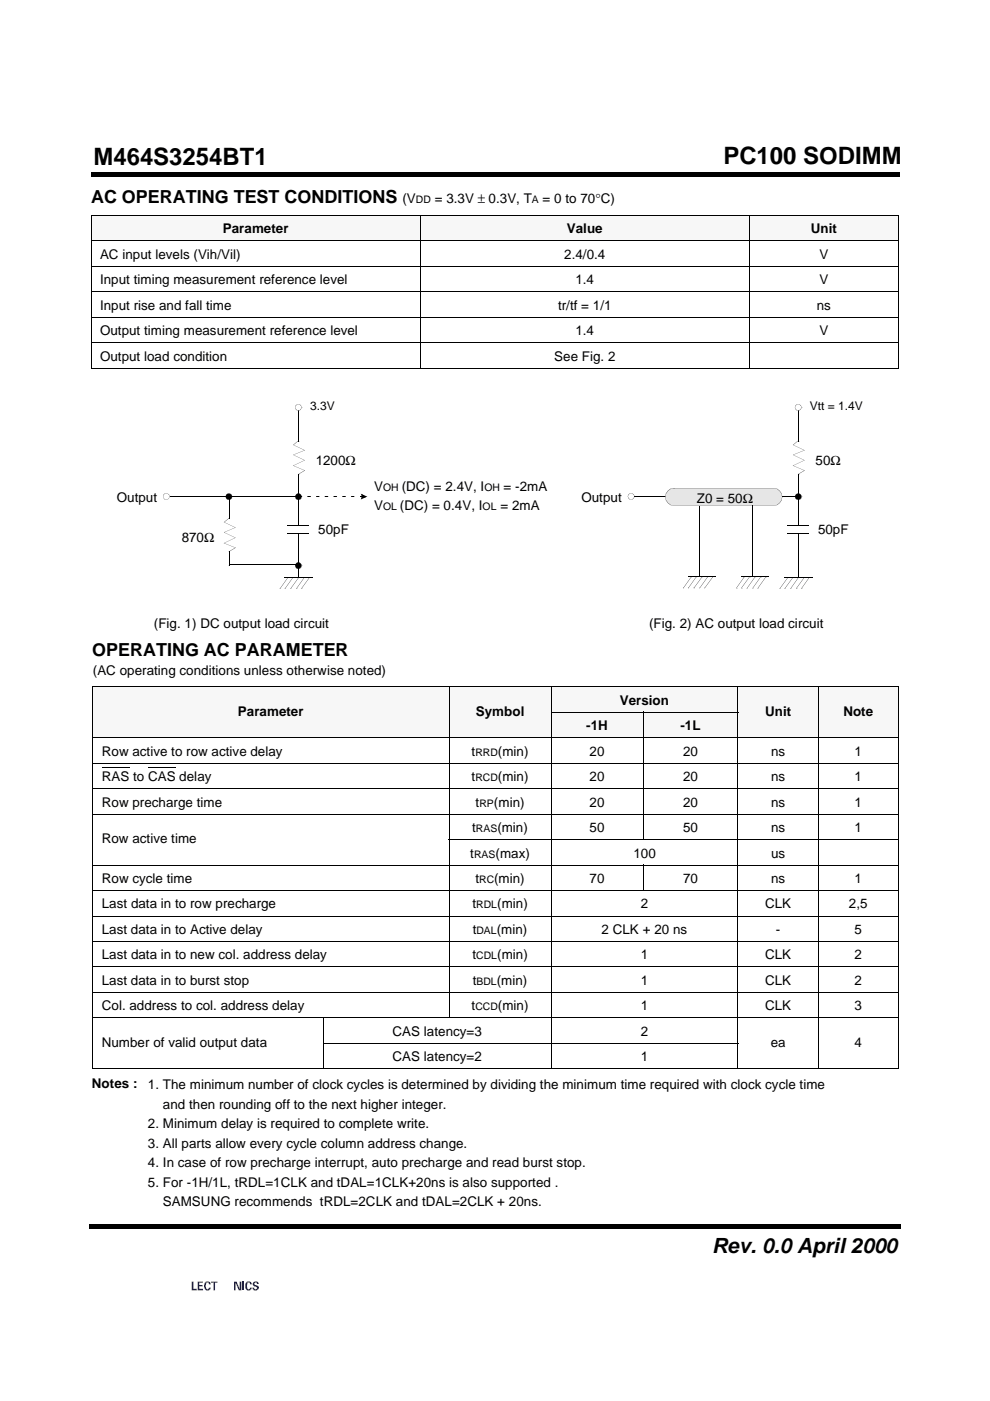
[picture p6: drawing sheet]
<svg xmlns="http://www.w3.org/2000/svg" width="210mm" height="297mm" viewBox="0 0 210 297" stroke-linecap="round" stroke-linejoin="round" font-family="sans-serif">
<path d="M19.4 36.6h.5v.9h-.5zM19.9 36.6h170.4v.9h-170.4zM190.3 36.6h.5v.9h-.5zM19 259.6h.5v.9h-.5zM19.5 259.6h171v.9h-171zM190.5 259.6h.5v.9h-.5z" fill="#000"/>
<g fill="#fff">
<path d="M105.2 40.5v216z"/>
<path d="M19.2 262.4h35.5v11.2h-35.5z"/>
</g>
<g fill="#00f">
<path d="M40.6 271.7h.4v1.5h.7v.4h-1.1z" fill-rule="evenodd"/>
<path d="M41.9 271.7h1.1v.3h-.8v.4h.8v.3h-.8v.5h.9v.4h-1.2z" fill-rule="evenodd"/>
<path d="M43.4 271.9l.2-.2h.6l.4 .3 .1 .3h-.4l-.1-.3-.3-.1-.3 .5 .1 .8 .4 .1 .2-.3h.4a.72 .72 0 0 1-.8 .6 .72 .72 0 0 1-.6-.8z" fill-rule="evenodd"/>
<path d="M44.7 271.7h1.4v.3h-.5v1.6h-.3v-1.6h-.6z" fill-rule="evenodd"/>
<path d="M49.6 271.7h.6l.6 1.5v-1.5h.4v1.9h-.6l-.6-1.6v1.6h-.4z" fill-rule="evenodd"/>
<path d="M52.2 271.9l.3-.2h.5l.4 .4v.2h-.4a.34 .34 0 0 0-.4-.3 .34 .34 0 0 0-.2 .4v.2a.48 .48 0 0 0 0 .5 .48 .48 0 0 0 .5 .1l.1-.2h.4a.7 .7 0 0 1-.8 .6 .7 .7 0 0 1-.6-.8z" fill-rule="evenodd"/>
<path d="M53.8 271.8l.7-.1 .2 .1 .1 .4h-.3l-.1-.3-.4 .1a.34 .34 0 0 0 0 .4 .34 .34 0 0 0 .4 .1l.2 .1a.65 .65 0 0 1-.1 1 .65 .65 0 0 1-1-.4v-.2h.4v.2l.2 .1 .3-.1a.52 .52 0 0 0-.6-.5 .54 .54 0 0 1 0-.9z" fill-rule="evenodd"/>
</g>
<path d="M51.4 271.7h.4v1.9h-.4z" fill="#00f"/>
<g fill="#fff">
<path d="M19.6 40.4h171.2v.4h-171.2z"/>
<path d="M190.5 40.6h.3v216.1h-.3z"/>
<path d="M19.4 256.3h171.3v.4h-171.3z"/>
<path d="M19.4 40.4h.4v216.1h-.4z"/>
<path d="M105.2 40.6v215.9z"/>
</g>
<g fill="#000">
<path d="M62.2 94.3l1-.8zM63.2 93.4l.1 .1zM62.1 94.3l2.5 1.2zM36 105.1l.1 .1zM62.9 105.1v.1zM63.2 100.5l.1 .1zM62.2 96.4l2.5-.9-2.5 .9 2.4 1.2-2.4 1.1 2.5 1.1-1.4 .8 1.3-.9-2.5-1 2.5-1.1zM63.7 105.2l.1 .1zM63.7 105.2l.3 .1zM62.8 104.8a.64 .64 0 0 1 .7-.2 .64 .64 0 0 1 .4 .7v-.2a.65 .65 0 0 0-.9-.4l-.3 .4a.64 .64 0 0 0 .3 .8 .69 .69 0 0 0 1-.6 .69 .69 0 0 1-1 .7 .69 .69 0 0 1-.2-1.2zM64 105.2l.1 .1zM76.3 105.2l.1 .1z"/>
<path d="M76.3 105.2l.3 .1zM76.6 105.2l.3 .1zM76.7 105.2h.3v.4l-.4-.1zM76.6 105.2l.1 .1zM76.5 104.7l1.4 .6-1.4 .6 .1-.4 .8-.4 .1 .3-.7-.3 .1-.3 .1 .4-.3 .1z"/>
</g>
<path d="M63.3 86.9v6.8M36 105.2h26.9M63.3 100.6v4.6M65.2 105.3h.6M67.1 105.3h.5M68.9 105.3h.6M70.8 105.3h.6M72.6 105.3h.6M74.5 105.3h.6" fill="none" stroke="#000" stroke-width=".21"/>
<g fill="#000">
<path d="M76.8 105l.6 .3-.6 .3z" fill-rule="evenodd"/>
<circle cx="63.3" cy="105.3" r=".67"/>
</g>
<circle cx="63.3" cy="86.4" r=".66" fill="#fff"/>
<g fill="#000">
<path d="M62.8 85.9l.4-.2 .6 .2 .2 .4-.2-.2a.64 .64 0 0 0-.8-.3l-.3 .3a.68 .68 0 0 0 .3 .9 .78 .78 0 0 0 1-.7 .69 .69 0 0 1-1 .7 .69 .69 0 0 1-.2-1.1zM47.5 110.7l1.1-.8zM48.5 119.7l.1 .1zM48.6 116.9v.1zM47.5 112.8l2.5-.9-2.5 .9 2.4 1.2-2.4 1.1 2.5 1-1.4 .9 1.3-.9-2.5-.9 2.5-1.2zM48.6 109.8v.1zM48 104.8a.67 .67 0 0 1 .8-.1 .67 .67 0 0 1 .4 .6l-.1-.2a.72 .72 0 0 0-.8-.4l-.3 .3a.67 .67 0 0 0 .3 .9 .73 .73 0 0 0 .9-.6 .69 .69 0 0 1-.9 .6 .69 .69 0 0 1-.3-1.1zM47.5 110.7l2.4 1.2zM61 111.4l.1 .1zM61 113.1l.1 .1zM63.1 119.7l.1 .1zM62.8 119.5a.65 .65 0 0 1 .7-.2 .65 .65 0 0 1 .4 .6v-.2a.68 .68 0 0 0-.9-.4l-.3 .4a.72 .72 0 0 0 .3 .9 .78 .78 0 0 0 1-.7 .69 .69 0 0 1-1 .7 .69 .69 0 0 1-.2-1.1z"/>
<path d="M65.4 111.4l.1 .1zM65.4 113.1l.1 .1zM60.4 122.3l.1 .1zM61 122.5l-1.6 2.3zM62.1 122.5l-1.6 2.3zM63.3 122.5l-1.7 2.3zM64.5 122.5l-1.6 2.3zM65.6 122.5l-1.7 2.3zM66.3 122.3v.1z"/>
</g>
<g fill="#000">
<circle cx="48.5" cy="105.3" r=".67"/>
<circle cx="63.3" cy="119.9" r=".67"/>
</g>
<path d="M48.5 119.8h14.6M48.6 105.4v4.6M48.6 116.9v3.1M61 111.4h4.4M61 113.1h4.4M63.2 113.2v9.2M63.3 105.3v6.1M60.4 122.4h5.9" fill="none" stroke="#000" stroke-width=".21"/>
<circle cx="35.2" cy="105.3" r=".67" fill="#fff"/>
<path d="M168.1 94.3l1.1-.8zM169.2 93.4v.1zM168.1 94.3l2.5 1.2zM34.8 104.8a.66 .66 0 0 1 .7-.2 .66 .66 0 0 1 .4 .6v-.2a.72 .72 0 0 0-.9-.3l-.3 .3a.72 .72 0 0 0 .3 .9 .68 .68 0 0 0 .9-.7 .68 .68 0 0 1-.9 .7 .68 .68 0 0 1-.2-1.1zM134.2 105.1l.1 .1zM168.8 105.1l.1 .1zM169.2 100.5l.1 .1zM168.1 96.4l2.5-.9-2.5 .9 2.5 1.2-2.5 1.1 2.5 1.1-1.4 .8 1.4-.9-2.5-1 2.5-1.1zM168.8 104.8a.67 .67 0 0 1 .7-.1 .67 .67 0 0 1 .4 .6v-.2a.68 .68 0 0 0-.9-.4l-.3 .4a.62 .62 0 0 0 .3 .8 .73 .73 0 0 0 1-.6 .69 .69 0 0 1-1 .6 .69 .69 0 0 1-.2-1.1z" fill="#000"/>
<path d="M169.3 86.9v6.8M134.2 105.2h34.6M169.3 100.6v4.6" fill="none" stroke="#000" stroke-width=".21"/>
<circle cx="169.3" cy="105.3" r=".67" fill="#000"/>
<circle cx="169.2" cy="86.4" r=".66" fill="#fff"/>
<path d="M168.7 85.9l.5-.2 .5 .2 .2 .4-.1-.2a.72 .72 0 0 0-.8-.3l-.3 .3a.72 .72 0 0 0 .3 .9 .78 .78 0 0 0 .9-.7 .69 .69 0 0 1-.9 .7 .69 .69 0 0 1-.3-1.1zM167 111.4l.1 .1zM167 113.1l.1 .1zM171.4 111.4l.1 .1zM171.4 113.1l.1 .1zM166.3 122.3l.1 .1zM167 122.5l-1.6 2.3zM168.1 122.5l-1.7 2.3zM169.2 122.5l-1.6 2.3zM170.5 122.5l-1.7 2.3zM171.5 122.5l-1.6 2.3zM172.2 122.3l.1 .1z" fill="#000"/>
<path d="M167 111.4h4.4M167 113.1h4.4M169.2 105.3v6.1M169.2 113.2v9.2M166.3 122.4h5.9" fill="none" stroke="#000" stroke-width=".21"/>
<circle cx="133.8" cy="105.2" r=".66" fill="#fff"/>
<path d="M133.3 104.8l.5-.3 .5 .3 .2 .4-.1-.2a.72 .72 0 0 0-.9-.3l-.3 .3a.72 .72 0 0 0 .4 .9h-.1a.78 .78 0 0 0 1-.7 .69 .69 0 0 1-1 .7 .69 .69 0 0 1-.2-1.1z" fill="#000"/>
<path d="M141.6 104l.6-.4 .7-.1h21.1a1.84 1.84 0 0 1 1.8 1.8 1.84 1.84 0 0 1-1.8 1.9h-21.1a1.82 1.82 0 0 1-1.7-1.2 1.82 1.82 0 0 1 .4-2z" fill-rule="evenodd" fill="#e6e6e6"/>
<g fill="#000">
<path d="M141.6 104l.6-.4 .7-.1-.7 .2-1 .9a1.88 1.88 0 0 0 1 2.4l.7 .2h21.1a1.87 1.87 0 0 0 1.7-2.6l-1-.9-.7-.2h-21.1h21.1a1.86 1.86 0 0 1 1.9 1.9 1.86 1.86 0 0 1-1.9 1.8h-21.1a1.85 1.85 0 0 1-1.7-1.1 1.85 1.85 0 0 1 .4-2.1zM145.9 122.2l.1 .1zM146.5 122.3l-1.6 2.4zM147.6 122.3l-1.6 2.4zM148.8 122.3l-1.6 2.4zM150 122.3l-1.6 2.4zM151.1 122.3l-1.7 2.4zM151.7 122.2l.1 .1zM157.1 122.2l.1 .1zM157.7 122.4l-1.6 2.3zM158.8 122.4l-1.6 2.3zM160 122.4l-1.6 2.3z"/>
<path d="M161.2 122.4l-1.6 2.3zM162.3 122.4l-1.6 2.3zM163 122.2l.1 .1z"/>
</g>
<path d="M148.4 107.3v15M159.6 107.3v15M145.9 122.2h5.8M157.1 122.3h5.9" fill="none" stroke="#000" stroke-width=".21"/>
<g fill="#f7f7f7">
<path d="M19.4 45.7h69.6v5.3h-69.6z"/>
<path d="M89.2 45.7h69.6v5.3h-69.6z"/>
<path d="M159 45.7h31.4v5.3h-31.4z"/>
</g>
<path d="M19.3 45.7h171.2M19.3 51h171.2M19.3 56.5h171.2M19.3 45.7v32.3M89.1 45.6v32.5M158.9 45.6v32.5M190.5 45.7v32.3M19.3 61.9h171.2M19.3 67.3h171.2M19.3 72.7h171.2M19.3 78h171.2" fill="none" stroke="#000" stroke-width=".21"/>
<g fill="#f7f7f7">
<path d="M19.7 145.7h75.5v10.6h-75.5z"/>
<path d="M95.3 145.7h21.5v10.6h-21.5z"/>
<path d="M116.9 145.7h39.5v5.2h-39.5z"/>
<path d="M156.5 145.7h16.9v10.6h-16.9z"/>
<path d="M173.6 145.7h16.8v10.6h-16.8z"/>
<path d="M116.9 151.1h19.4v5.2h-19.4z"/>
<path d="M136.4 151.1h20v5.2h-20z"/>
</g>
<g fill="none" stroke="#000" stroke-width=".21">
<path d="M19.6 145.6h171M19.6 156.4h171M19.7 145.7v80.8M95.3 145.5v70.4M116.8 151h39.7M116.8 145.5v81.2M136.4 150.9v27.2M156.5 145.5v81.2M173.5 145.5v81.2M190.5 145.7v80.8M19.6 161.8h171M19.6 167.2h171"/>
<path d="M19.6 172.6h171M21.6 162.8h5.8M31.4 162.8h5.9M95.2 178h95.4M19.6 183.4h171M19.6 188.8h171M19.6 194.2h171M19.6 199.6h171M136.4 183.3v5.6M19.6 205h171M19.6 210.4h171M19.6 215.8h171"/>
<path d="M68.6 215.7v11M19.6 226.6h171M68.5 221.2h88"/>
</g>
<g font-size="5.1">
<text x="19.8" y="35">M464S3254BT1</text>
<text x="153.4" y="34.9">PC100 SODIMM</text>
</g>
<text font-size="4.4" x="151" y="265.6">Rev. 0.0 April 2000</text>
<g font-size="3.8">
<text x="19.3" y="43.1">AC OPERATING TEST CONDITIONS</text>
<text x="19.6" y="139.1">OPERATING AC PARAMETER</text>
</g>
<g font-size="2.8">
<text x="85.3" y="43.1">(V</text>
<text x="92.2" y="43.1">= 3.3V ± 0.3V, T</text>
<text x="115" y="43.1">= 0 to 70°C)</text>
<text x="47.2" y="49.5">Parameter</text>
<text x="120.2" y="49.5">Value</text>
<text x="171.9" y="49.5">Unit</text>
<text x="21.2" y="54.8">AC input levels (Vih/Vil)</text>
<text x="119.6" y="54.8">2.4/0.4</text>
<text x="173.7" y="54.8">V</text>
<text x="21.2" y="60.3">Input timing measurement reference level</text>
<text x="21.2" y="65.7">Input rise and fall time</text>
<text x="118.3" y="65.7">tr/tf = 1/1</text>
<text x="122" y="60.3">1.4</text>
<text x="173.2" y="65.7">ns</text>
<text x="173.7" y="60.3">V</text>
<text x="21.2" y="71.1">Output timing measurement reference level</text>
<text x="122" y="71.1">1.4</text>
<text x="173.7" y="71.1">V</text>
<text x="21.2" y="76.5">Output load condition</text>
<text x="117.5" y="76.5">See Fig. 2</text>
<text x="66.9" y="98.5">1200Ω</text>
<text x="172.9" y="98.5">50Ω</text>
<text x="24.8" y="106.4">Output</text>
<text x="79.3" y="104.1">V</text>
<text x="85.2" y="104.1">(DC) = 2.4V, I</text>
<text x="106.8" y="104.1">= -2mA</text>
<text x="123.3" y="106.4">Output</text>
<text x="147.7" y="106.6">Z0 = 50Ω</text>
<text x="67.5" y="113.2">50pF</text>
<text x="79.3" y="108.1">V</text>
<text x="84.8" y="108.1">(DC) = 0.4V, I</text>
<text x="106.1" y="108.1">= 2mA</text>
<text x="173.4" y="113.2">50pF</text>
<text x="38.5" y="115">870Ω</text>
<text x="32.6" y="133.1">(Fig. 1) DC output load circuit</text>
<text x="137.6" y="133.1">(Fig. 2) AC output load circuit</text>
<text x="19.7" y="143.1">(AC operating conditions unless otherwise noted)</text>
<text x="131.4" y="149.4">Version</text>
<text x="50.5" y="151.8">Parameter</text>
<text x="100.9" y="151.8">Symbol</text>
<text x="124.3" y="154.8">-1H</text>
<text x="144.3" y="154.8">-1L</text>
<text x="162.2" y="151.8">Unit</text>
<text x="178.8" y="151.8">Note</text>
<text x="21.6" y="160.2">Row active to row active delay</text>
<text x="100" y="160.2">t</text>
<text x="105.6" y="160.2">(min)</text>
<text x="125" y="160.2">20</text>
<text x="144.8" y="160.2">20</text>
<text x="163.5" y="160.2">ns</text>
<text x="181.2" y="160.2">1</text>
<text x="21.6" y="165.6">RAS to CAS delay</text>
<text x="100" y="165.6">t</text>
<text x="105.6" y="165.6">(min)</text>
<text x="125" y="165.6">20</text>
<text x="144.8" y="165.6">20</text>
<text x="163.5" y="165.6">ns</text>
<text x="181.2" y="165.6">1</text>
<text x="21.6" y="171">Row precharge time</text>
<text x="100.8" y="171">t</text>
<text x="104.7" y="171">(min)</text>
<text x="125" y="171">20</text>
<text x="144.8" y="171">20</text>
<text x="163.5" y="171">ns</text>
<text x="181.2" y="171">1</text>
<text x="21.6" y="178.8">Row active time</text>
<text x="100.1" y="176.4">t</text>
<text x="105.5" y="176.4">(min)</text>
<text x="125" y="176.4">50</text>
<text x="144.8" y="176.4">50</text>
<text x="163.5" y="176.4">ns</text>
<text x="181.2" y="176.4">1</text>
<text x="99.7" y="181.8">t</text>
<text x="105.1" y="181.8">(max)</text>
<text x="134.3" y="181.8">100</text>
<text x="163.5" y="181.8">us</text>
<text x="21.6" y="187.2">Row cycle time</text>
<text x="100.8" y="187.2">t</text>
<text x="104.8" y="187.2">(min)</text>
<text x="125" y="187.2">70</text>
<text x="144.8" y="187.2">70</text>
<text x="163.5" y="187.2">ns</text>
<text x="181.2" y="187.2">1</text>
<text x="21.6" y="192.6">Last data in to row precharge</text>
<text x="100.2" y="192.6">t</text>
<text x="105.4" y="192.6">(min)</text>
<text x="135.8" y="192.6">2</text>
<text x="162.2" y="192.6">CLK</text>
<text x="180" y="192.6">2,5</text>
<text x="21.6" y="198">Last data in to Active delay</text>
<text x="21.6" y="203.4">Last data in to new col. address delay</text>
<text x="100.2" y="203.4">t</text>
<text x="100.2" y="198">t</text>
<text x="105.3" y="198">(min)</text>
<text x="105.4" y="203.4">(min)</text>
<text x="127.6" y="198">2 CLK + 20 ns</text>
<text x="135.8" y="203.4">1</text>
<text x="162.2" y="203.4">CLK</text>
<text x="164.5" y="198">-</text>
<text x="181.2" y="198">5</text>
<text x="181.2" y="203.4">2</text>
<text x="21.6" y="208.8">Last data in to burst stop</text>
<text x="100.2" y="208.8">t</text>
<text x="105.3" y="208.8">(min)</text>
<text x="135.8" y="208.8">1</text>
<text x="162.2" y="208.8">CLK</text>
<text x="181.2" y="208.8">2</text>
<text x="21.6" y="214.2">Col. address to col. address delay</text>
<text x="100" y="214.2">t</text>
<text x="105.6" y="214.2">(min)</text>
<text x="135.8" y="214.2">1</text>
<text x="162.2" y="214.2">CLK</text>
<text x="181.2" y="214.2">3</text>
<text x="21.6" y="222">Number of valid output data</text>
<text x="83.2" y="219.6">CAS latency=3</text>
<text x="135.8" y="219.6">2</text>
<text x="163.4" y="222">ea</text>
<text x="181.2" y="222">4</text>
<text x="83.2" y="225">CAS latency=2</text>
<text x="135.8" y="225">1</text>
<text x="19.5" y="230.7">Notes :</text>
<text x="31.4" y="230.9">1. The minimum number of clock cycles is determined by dividing the minimum time required with clock cycle time</text>
<text x="31.4" y="239.2">2. Minimum delay is required to complete write.</text>
<text x="34.5" y="235.1">and then rounding off to the next higher integer.</text>
<text x="31.4" y="243.3">3. All parts allow every cycle column address change.</text>
<text x="31.4" y="247.4">4. In case of row precharge interrupt, auto precharge and read burst stop.</text>
<text x="31.4" y="251.6">5. For -1H/1L, tRDL=1CLK and tDAL=1CLK+20ns is also supported .</text>
<text x="34.5" y="255.7">SAMSUNG recommends tRDL=2CLK and tDAL=2CLK + 20ns.</text>
</g>
<g font-size="2.5">
<text x="65.7" y="87">3.3V</text>
<text x="171.7" y="87">Vtt = 1.4V</text>
</g>
<g font-size="2.2">
<text x="88.2" y="43.1">DD</text>
<text x="112.8" y="43.1">A</text>
<text x="81.2" y="104.1">OH</text>
<text x="102.7" y="104.1">OH</text>
<text x="81.2" y="108.1">OL</text>
<text x="102.3" y="108.1">OL</text>
<text x="100.8" y="160.2">RRD</text>
<text x="100.8" y="165.6">RCD</text>
<text x="101.6" y="171">RP</text>
<text x="100.9" y="176.4">RAS</text>
<text x="100.5" y="181.8">RAS</text>
<text x="101.6" y="187.2">RC</text>
<text x="101" y="192.6">RDL</text>
<text x="101" y="203.4">CDL</text>
<text x="101" y="198">DAL</text>
<text x="101" y="208.8">BDL</text>
<text x="100.8" y="214.2">CCD</text>
</g>
</svg>
